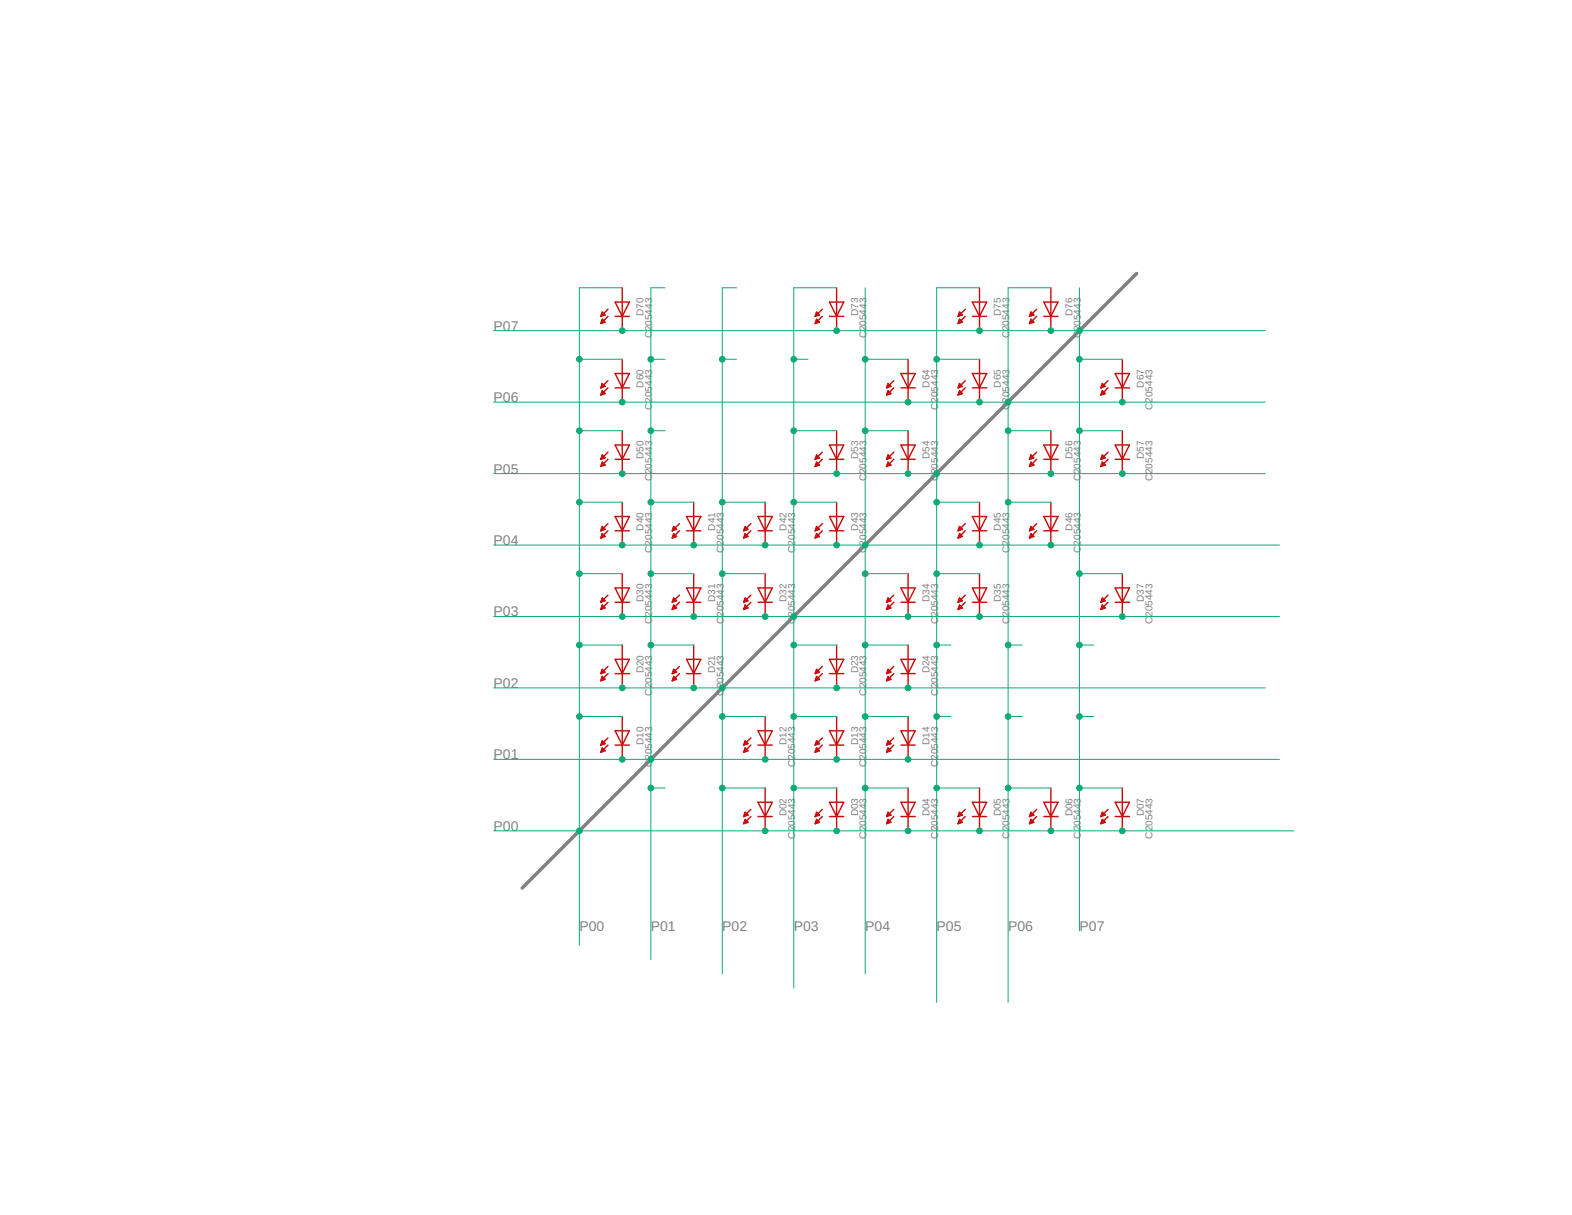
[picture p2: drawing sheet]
<svg xmlns="http://www.w3.org/2000/svg" width="279mm" height="216mm" viewBox="0 0 279 216" stroke-linecap="round" stroke-linejoin="round" font-family="sans-serif">
<path d="M202 48.6l-109.2 109.2" fill="none" stroke="#808080" stroke-width=".61"/>
<g fill="none" stroke="#c90d0c" stroke-width=".25">
<path d="M106.8 56.2h.1M106.8 57.3h.5M106.9 56h.6M106.9 57.1h.5M106.9 55.8h.4M107 56.9h.2M107 55.5h.1M107 56.7l.5 .5-.7 .3zM107.5 56l-.5-.5-.2 .7M107.5 56l-.7 .2M108.1 54.9l-1.3 1.3M108.1 56.2l-1.3 1.3"/>
<path d="M109.3 56.2h2.6M109.3 53.7h2.6l-1.3 2.5zM110.6 51.1v7.7M144.9 56.2h.1M144.9 57.3h.5M145 56h.6M145 57.1h.5M145 55.8h.4M145.1 56.9h.2M145.1 55.5h.1M145.1 55.5l.5 .5-.7 .2zM145.1 56.7l.5 .5-.7 .3z"/>
<path d="M146.2 56.2l-1.3 1.3M146.2 54.9l-1.3 1.3M147.4 56.2h2.6M147.4 53.7h2.6l-1.3 2.5zM148.7 51.1v7.7M170.3 56.2h.1M170.3 57.3h.5M170.4 56h.6M170.4 57.1h.5M170.4 55.8h.4M170.5 56.9h.2M170.5 55.5h.1"/>
<path d="M170.5 56.7l.5 .5-.7 .3zM171 56l-.5-.5-.2 .7M171 56l-.7 .2M171.6 54.9l-1.3 1.3M171.6 56.2l-1.3 1.3M172.8 56.2h2.6M172.8 53.7h2.6l-1.3 2.5zM174.1 51.1v7.7M183 56.2h.1M183 57.3h.5M183 56h.7M183.1 57.1h.5"/>
<path d="M183.1 55.8h.4M183.2 56.9h.2M183.2 55.5h.1M183.2 56.7l.5 .5-.7 .3zM183.7 56l-.7 .2M183.7 56l-.5-.5-.2 .7M184.3 56.2l-1.3 1.3M184.3 54.9l-1.3 1.3M185.5 56.2h2.5M185.5 53.7h2.5l-1.2 2.5zM186.8 51.1v7.7M106.8 68.9h.2"/>
<path d="M106.8 70h.6M106.9 68.6h.6M106.9 69.7h.5M107 68.4h.3M107 69.5h.1M107 68.2h.1M107 68.2l.5 .5-.7 .2zM107 69.4l.5 .5-.7 .3zM108.1 67.6l-1.3 1.3M108.1 68.9l-1.3 1.3M109.3 68.9h2.6M109.3 66.4h2.6l-1.3 2.5z"/>
<path d="M109.3 79.1h2.6l-1.3 2.5zM110.6 63.8v7.7M110.6 76.5v7.7M147.4 79.1h2.6l-1.3 2.5zM148.7 76.5v7.7M157.6 68.9h.2M157.6 70h.6M157.7 68.6h.6M157.7 69.7h.5M157.8 68.4h.3M157.8 69.5h.1M157.8 68.2h.1"/>
<path d="M157.8 69.4l.5 .5-.7 .3zM157.8 68.2l.5 .5-.7 .2zM158.9 67.6l-1.3 1.3M158.9 68.9l-1.3 1.3M160.1 68.9h2.6M160.1 66.4h2.6l-1.3 2.5zM160.1 79.1h2.6l-1.3 2.5zM161.4 63.8v7.7M161.4 76.5v7.7M170.3 68.9h.2M170.3 70h.6M170.4 68.6h.6"/>
<path d="M170.4 69.7h.5M170.5 68.4h.3M170.5 69.5h.1M170.5 68.2h.1M170.5 69.4l.5 .5-.7 .3zM171 68.7l-.5-.5-.2 .7M171 68.7l-.7 .2M171.6 68.9l-1.3 1.3M171.6 67.6l-1.3 1.3M172.8 68.9h2.6M172.8 66.4h2.6l-1.3 2.5zM174.1 63.8v7.7"/>
<path d="M185.5 79.1h2.5l-1.2 2.5zM186.8 76.5v7.7M195.7 68.9h.2M195.7 70h.6M195.8 68.6h.6M195.8 69.7h.5M195.8 68.4h.4M195.9 69.5h.1M195.9 68.2h.1M195.9 68.2l.5 .5-.7 .2zM195.9 69.4l.5 .5-.7 .3zM196.9 67.6l-1.2 1.3"/>
<path d="M196.9 68.9l-1.2 1.3M198.2 68.9h2.5M198.2 66.4h2.5l-1.2 2.5zM198.2 79.1h2.5l-1.2 2.5zM199.5 63.8v7.7M199.5 76.5v7.7M106.8 82.8h.1M106.8 81.5h.3M106.8 95.5h.2M106.8 94.2h.3M106.9 82.6h.6M106.9 95.3h.6"/>
<path d="M106.9 81.3h.6M106.9 94h.5M106.9 82.4h.4M107 81.1h.3M107 95.1h.3M107 93.7h.2M107 82.2h.1M107 94.8h.1M107 80.9l.5 .5-.7 .2zM107 93.6l.5 .5-.7 .2zM107 94.8l.5 .5-.7 .3zM107.5 82.6l-.5-.5-.2 .8"/>
<path d="M107.5 82.6l-.7 .3M108.1 80.3l-1.3 1.3M108.1 81.6l-1.3 1.3M108.1 93l-1.3 1.3M108.1 94.3l-1.3 1.3M109.3 81.6h2.6M109.3 94.3h2.6M109.3 91.8h2.6l-1.3 2.5zM110.6 89.2v7.7M119.5 95.5h.2M119.5 94.2h.3M119.6 95.3h.6"/>
<path d="M119.6 94h.5M119.7 95.1h.3M119.7 93.7h.2M119.7 94.8h.1M119.7 93.6l.5 .5-.7 .2zM119.7 94.8l.5 .5-.7 .3zM120.8 94.3l-1.3 1.3M120.8 93l-1.3 1.3M122 91.8h2.6l-1.3 2.5zM122 94.3h2.6M123.3 89.2v7.7M132.2 95.5h.2"/>
<path d="M132.2 94.2h.3M132.3 95.3h.6M132.3 94h.5M132.4 95.1h.3M132.4 93.7h.2M132.4 94.8h.1M132.4 93.6l.5 .5-.7 .2zM132.4 94.8l.5 .5-.7 .3zM133.5 93l-1.3 1.3M133.5 94.3l-1.3 1.3M134.7 94.3h2.6M134.7 91.8h2.6l-1.3 2.5z"/>
<path d="M136 89.2v7.7M144.9 82.8h.1M144.9 81.5h.3M144.9 95.5h.2M144.9 94.2h.3M145 82.6h.6M145 95.3h.6M145 81.3h.6M145 94h.5M145 82.4h.4M145.1 81.1h.3M145.1 95.1h.3"/>
<path d="M145.1 93.7h.2M145.1 82.2h.1M145.1 94.8h.1M145.1 80.9l.5 .5-.7 .2zM145.1 94.8l.5 .5-.7 .3zM145.1 93.6l.5 .5-.7 .2zM145.1 82.1l.5 .5-.7 .3zM146.2 94.3l-1.3 1.3M146.2 80.3l-1.3 1.3M146.2 81.6l-1.3 1.3M146.2 93l-1.3 1.3M147.4 81.6h2.6"/>
<path d="M147.4 94.3h2.6M147.4 91.8h2.6l-1.3 2.5zM148.7 89.2v7.7M157.6 82.8h.1M157.6 81.5h.3M157.7 82.6h.6M157.7 81.3h.6M157.7 82.4h.4M157.8 81.1h.3M157.8 82.2h.1M157.8 80.9l.5 .5-.7 .2zM157.8 82.1l.5 .5-.7 .3z"/>
<path d="M158.9 81.6l-1.3 1.3M158.9 80.3l-1.3 1.3M160.1 81.6h2.6M170.3 95.5h.2M170.3 94.2h.3M170.4 95.3h.6M170.4 94h.5M170.5 95.1h.3M170.5 93.7h.2M170.5 94.8h.1M170.5 93.6l.5 .5-.7 .2zM170.5 94.8l.5 .5-.7 .3z"/>
<path d="M171.6 93l-1.3 1.3M171.6 94.3l-1.3 1.3M172.8 94.3h2.6M172.8 91.8h2.6l-1.3 2.5zM174.1 89.2v7.7M183 82.8h.1M183 95.5h.2M183 81.5h.3M183 94.2h.3M183 82.6h.7M183.1 81.3h.6M183.1 95.3h.6"/>
<path d="M183.1 94h.5M183.1 82.4h.4M183.1 95.1h.4M183.2 81.1h.3M183.2 93.7h.2M183.2 82.2h.1M183.2 94.8h.1M183.2 80.9h.1M183.2 80.9l.5 .5-.7 .2M183.2 80.9l-.2 .7M183.2 93.6l.5 .5-.7 .2zM183.2 94.8l.5 .5-.7 .3z"/>
<path d="M183.7 82.6l-.5-.5-.2 .8M183.7 82.6l-.7 .3M184.3 80.3l-1.3 1.3M184.3 81.6l-1.3 1.3M184.3 93l-1.3 1.3M184.3 94.3l-1.3 1.3M185.5 81.6h2.5M185.5 94.3h2.5M185.5 91.8h2.5l-1.2 2.5zM186.8 89.2v7.7M195.7 82.8h.1M195.7 81.5h.3"/>
<path d="M195.7 82.6h.7M195.8 81.3h.6M195.8 82.4h.4M195.9 81.1h.3M195.9 82.2h.1M195.9 80.9l.5 .5-.7 .2M195.9 80.9h.1M195.9 80.9l-.2 .7M196.4 82.6l-.7 .3M196.4 82.6l-.5-.5-.2 .8M196.9 80.3l-1.2 1.3M196.9 81.6l-1.2 1.3"/>
<path d="M198.2 81.6h2.5M106.8 108.2h.3M106.8 106.8h.5M106.8 119.5h.6M106.9 108h.6M106.9 106.6h.5M106.9 119.3h.5M107 107.7h.3M107 106.4h.2M107 119.1h.2M107 106.3l.5 .5-.7 .2zM107 107.5l.5 .5-.7 .3z"/>
<path d="M107 118.9l.5 .5-.7 .3zM108.1 105.7l-1.3 1.3M108.1 107l-1.3 1.3M108.1 118.4l-1.3 1.3M108.1 119.7l-1.3 1.3M109.3 107h2.6M109.3 104.5h2.6l-1.3 2.5zM109.3 119.7h2.6M109.3 117.2h2.6l-1.3 2.5zM110.6 101.9v7.7M110.6 114.6v7.6M119.5 108.2h.3"/>
<path d="M119.5 106.8h.5M119.5 119.5h.5M119.6 108h.6M119.6 106.6h.5M119.6 119.3h.5M119.7 107.7h.3M119.7 106.4h.2M119.7 119.1h.2M119.7 106.3l.5 .5-.7 .2zM119.7 118.9l.5 .5-.7 .3zM119.7 107.5l.5 .5-.7 .3zM120.8 118.4l-1.3 1.3"/>
<path d="M120.8 119.7l-1.3 1.3M120.8 105.7l-1.3 1.3M120.8 107l-1.3 1.3M122 107h2.6M122 104.5h2.6l-1.3 2.5zM122 119.7h2.6M122 117.2h2.6l-1.3 2.5zM123.3 101.9v7.7M123.3 114.6v7.6M132.2 108.2h.3M132.2 106.8h.5M132.3 108h.6"/>
<path d="M132.3 106.6h.5M132.4 107.7h.3M132.4 106.4h.2M132.4 106.3l.5 .5-.7 .2zM132.4 107.5l.5 .5-.7 .3zM133.5 107l-1.3 1.3M133.5 105.7l-1.3 1.3M134.7 107h2.6M134.7 104.5h2.6l-1.3 2.5zM136 101.9v7.7M144.9 119.5h.5M145 119.3h.5"/>
<path d="M145.1 119.1h.2M145.1 118.9l.5 .5-.7 .3zM146.2 118.4l-1.3 1.3M146.2 119.7l-1.3 1.3M147.4 119.7h2.6M147.4 117.2h2.6l-1.3 2.5zM148.7 114.6v7.6M157.6 108.2h.3M157.6 106.8h.5M157.6 119.5h.5M157.7 108h.6M157.7 106.6h.5"/>
<path d="M157.7 119.3h.5M157.8 107.7h.3M157.8 106.4h.2M157.8 119.1h.2M157.8 106.3l.5 .5-.7 .2zM157.8 107.5l.5 .5-.7 .3zM157.8 118.9l.5 .5-.7 .3zM158.9 105.7l-1.3 1.3M158.9 107l-1.3 1.3M158.9 118.4l-1.3 1.3M158.9 119.7l-1.3 1.3M160.1 107h2.6"/>
<path d="M160.1 104.5h2.6l-1.3 2.5zM160.1 119.7h2.6M160.1 117.2h2.6l-1.3 2.5zM161.4 101.9v7.7M161.4 114.6v7.6M170.3 108.2h.3M170.3 106.8h.5M170.4 108h.6M170.4 106.6h.5M170.5 107.7h.3M170.5 106.4h.2M170.5 106.3l.5 .5-.7 .2z"/>
<path d="M170.5 107.5l.5 .5-.7 .3zM171.6 105.7l-1.3 1.3M171.6 107l-1.3 1.3M172.8 107h2.6M172.8 104.5h2.6l-1.3 2.5zM174.1 101.9v7.7M195.7 108.2h.3M195.7 106.8h.5M195.8 108h.6M195.8 106.6h.5M195.9 107.7h.3M195.9 106.4h.2"/>
<path d="M195.9 106.3l.5 .5-.7 .2zM195.9 107.5l.5 .5-.7 .3M195.9 107.5l-.2 .8M195.9 107.5h.1M196.9 105.7l-1.2 1.3M196.9 107l-1.2 1.3M198.2 107h2.5M198.2 104.5h2.5l-1.2 2.5zM199.5 101.9v7.7M106.8 120.8h.4M106.8 133.5h.5M106.8 132.2h.6"/>
<path d="M106.9 120.6h.5M106.9 133.3h.5M106.9 132h.5M107 120.4h.2M107 133.1h.2M107 131.7h.1M107 120.2l.5 .5-.7 .3zM107 131.6l.5 .5-.7 .3zM107 132.9l.5 .5-.7 .3zM108.1 131.1l-1.3 1.3M108.1 132.4l-1.3 1.3M109.3 132.4h2.6"/>
<path d="M109.3 129.9h2.6l-1.3 2.5zM110.6 127.3v7.6M119.5 120.8h.3M119.6 120.6h.5M119.7 120.4h.2M119.7 120.2l.5 .5-.7 .3zM132.2 133.5h.5M132.2 132.2h.6M132.3 133.3h.5M132.3 132h.5M132.4 133.1h.2M132.4 131.7h.1"/>
<path d="M132.4 132.9l.5 .5-.7 .3zM132.4 131.6l.5 .5-.7 .3zM133.5 131.1l-1.3 1.3M133.5 132.4l-1.3 1.3M134.7 132.4h2.6M134.7 129.9h2.6l-1.3 2.5zM136 127.3v7.6M144.9 120.8h.3M144.9 133.5h.5M144.9 132.2h.6M145 120.6h.5M145 133.3h.5"/>
<path d="M145 132h.5M145.1 120.4h.2M145.1 133.1h.2M145.1 131.7h.1M145.1 120.2l.5 .5-.7 .3zM145.1 131.6l.5 .5-.7 .3zM145.1 132.9l.5 .5-.7 .3zM146.2 131.1l-1.3 1.3M146.2 132.4l-1.3 1.3M147.4 132.4h2.6M147.4 129.9h2.6l-1.3 2.5zM148.7 127.3v7.6"/>
<path d="M157.6 120.8h.3M157.6 133.5h.5M157.6 132.2h.6M157.7 120.6h.5M157.7 133.3h.5M157.7 132h.5M157.8 120.4h.2M157.8 133.1h.2M157.8 131.7h.1M157.8 120.2l.5 .5-.7 .3zM157.8 131.6l.5 .5-.7 .3zM157.8 132.9l.5 .5-.7 .3z"/>
<path d="M158.9 131.1l-1.3 1.3M158.9 132.4l-1.3 1.3M160.1 132.4h2.6M160.1 129.9h2.6l-1.3 2.5zM161.4 127.3v7.6M132.2 145.1h.1M132.2 146.2h.6M132.3 144.8h.6M132.3 146h.5M132.3 144.6h.4M132.4 145.7h.2M132.4 144.4h.1"/>
<path d="M132.4 145.6l.5 .5-.7 .3zM132.9 144.8l-.5-.5-.2 .8M132.9 144.8l-.7 .3M133.5 143.8l-1.3 1.3M133.5 145.1l-1.3 1.3M134.7 145.1h2.6M134.7 142.6h2.6l-1.3 2.5zM136 140v7.6M144.9 145.1h.1M144.9 146.2h.5M145 144.8h.6M145 146h.5"/>
<path d="M145 144.6h.4M145.1 145.7h.2M145.1 144.4h.1M145.1 144.3l.5 .5-.7 .3zM145.1 145.6l.5 .5-.7 .3zM146.2 143.8l-1.3 1.3M146.2 145.1l-1.3 1.3M147.4 145.1h2.6M147.4 142.6h2.6l-1.3 2.5zM148.7 140v7.6M157.6 145.1h.1M157.6 146.2h.5"/>
<path d="M157.7 144.8h.6M157.7 146h.5M157.7 144.6h.4M157.8 145.7h.2M157.8 144.4h.1M157.8 145.6l.5 .5-.7 .3zM157.8 144.3l.5 .5-.7 .3zM158.9 143.8l-1.3 1.3M158.9 145.1l-1.3 1.3M160.1 145.1h2.6M160.1 142.6h2.6l-1.3 2.5zM161.4 140v7.6"/>
<path d="M170.3 145.1h.1M170.3 146.2h.5M170.4 144.8h.6M170.4 146h.5M170.4 144.6h.4M170.5 145.7h.2M170.5 144.4h.1M170.5 145.6l.5 .5-.7 .3zM171 144.8l-.5-.5-.2 .8M171 144.8l-.7 .3M171.6 143.8l-1.3 1.3M171.6 145.1l-1.3 1.3"/>
<path d="M172.8 145.1h2.6M172.8 142.6h2.6l-1.3 2.5zM174.1 140v7.6M183 145.1h.1M183 146.2h.5M183 144.8h.7M183.1 146h.5M183.1 144.6h.4M183.2 145.7h.2M183.2 144.4h.1M183.2 145.6l.5 .5-.7 .3zM183.7 144.8l-.5-.5-.2 .8"/>
<path d="M183.7 144.8l-.7 .3M184.3 143.8l-1.3 1.3M184.3 145.1l-1.3 1.3M185.5 145.1h2.5M185.5 142.6h2.5l-1.2 2.5zM186.8 140v7.6M195.7 145.1h.1M195.7 146.2h.5M195.7 144.8h.7M195.8 146h.5M195.8 144.6h.4M195.9 145.7h.2"/>
<path d="M195.9 144.4h.1M195.9 145.6l.5 .5-.7 .3zM196.4 144.8l-.5-.5-.2 .8M196.4 144.8l-.7 .3M196.9 143.8l-1.2 1.3M196.9 145.1l-1.2 1.3M198.2 145.1h2.5M198.2 142.6h2.5l-1.2 2.5zM199.5 140v7.6"/>
</g>
<g fill="none" stroke="#0dab76" stroke-width=".18">
<path d="M87.7 58.8h137.2M110.6 51.1h-7.6v116.9M118.2 51.1h-2.5v119.4M130.9 51.1h-2.5v121.9M148.7 51.1h-7.6v124.5M153.8 51.1v121.9M174.1 51.1h-7.6v127M186.8 51.1h-7.6v127M191.9 51.1v114.3M87.7 71.5h137.2M103 63.8h7.6M103 76.5h7.6"/>
<path d="M115.7 63.8h2.5M115.7 76.5h2.5M128.4 63.8h2.5M141.1 63.8h2.5M141.1 76.5h7.6M153.8 63.8h7.6M153.8 76.5h7.6M166.5 63.8h7.6M179.2 76.5h7.6M191.9 63.8h7.6M191.9 76.5h7.6M87.7 96.9h139.7"/>
<path d="M87.7 84.2h137.2M103 89.2h7.6M115.7 89.2h7.6M128.4 89.2h7.6M141.1 89.2h7.6M166.5 89.2h7.6M179.2 89.2h7.6M87.7 109.6h139.7M103 101.9h7.6M103 114.6h7.6M115.7 101.9h7.6M115.7 114.6h7.6"/>
<path d="M128.4 101.9h7.6M141.1 114.6h7.6M153.8 101.9h7.6M153.8 114.6h7.6M166.5 101.9h7.6M166.5 114.6h2.5M179.2 114.6h2.5M191.9 101.9h7.6M191.9 114.6h2.5M87.7 134.9h139.7M87.7 122.2h137.2M103 127.3h7.6"/>
<path d="M128.4 127.3h7.6M141.1 127.3h7.6M153.8 127.3h7.6M166.5 127.3h2.5M179.2 127.3h2.5M191.9 127.3h2.5M87.7 147.6h142.3M115.7 140h2.5M128.4 140h7.6M141.1 140h7.6M153.8 140h7.6M166.5 140h7.6"/>
<path d="M179.2 140h7.6M191.9 140h7.6"/>
</g>
<g fill="#0dab76" stroke="#0dab76" stroke-width=".18">
<circle cx="103" cy="147.6" r=".51"/>
<circle cx="103" cy="63.8" r=".51"/>
<circle cx="103" cy="76.5" r=".51"/>
<circle cx="103" cy="89.2" r=".51"/>
<circle cx="103" cy="101.9" r=".51"/>
<circle cx="103" cy="114.6" r=".51"/>
<circle cx="103" cy="127.3" r=".51"/>
<circle cx="136" cy="147.6" r=".51"/>
<circle cx="148.7" cy="147.6" r=".51"/>
<circle cx="161.4" cy="147.6" r=".51"/>
<circle cx="174.1" cy="147.6" r=".51"/>
<circle cx="186.8" cy="147.6" r=".51"/>
<circle cx="199.5" cy="147.6" r=".51"/>
<circle cx="115.7" cy="134.9" r=".51"/>
<circle cx="115.7" cy="63.8" r=".51"/>
<circle cx="115.7" cy="76.5" r=".51"/>
<circle cx="115.7" cy="101.9" r=".51"/>
<circle cx="115.7" cy="89.2" r=".51"/>
<circle cx="115.7" cy="114.6" r=".51"/>
<circle cx="115.7" cy="140" r=".51"/>
<circle cx="110.6" cy="134.9" r=".51"/>
<circle cx="136" cy="134.9" r=".51"/>
<circle cx="148.7" cy="134.9" r=".51"/>
<circle cx="161.4" cy="134.9" r=".51"/>
<circle cx="128.4" cy="122.2" r=".51"/>
<circle cx="128.4" cy="63.8" r=".51"/>
<circle cx="128.4" cy="89.2" r=".51"/>
<circle cx="128.4" cy="101.9" r=".51"/>
<circle cx="128.4" cy="127.3" r=".51"/>
<circle cx="128.4" cy="140" r=".51"/>
<circle cx="110.6" cy="122.2" r=".51"/>
<circle cx="123.3" cy="122.2" r=".51"/>
<circle cx="148.7" cy="122.2" r=".51"/>
<circle cx="161.4" cy="122.2" r=".51"/>
<circle cx="141.1" cy="109.6" r=".51"/>
<circle cx="141.1" cy="63.8" r=".51"/>
<circle cx="141.1" cy="76.5" r=".51"/>
<circle cx="141.1" cy="89.2" r=".51"/>
<circle cx="141.1" cy="114.6" r=".51"/>
<circle cx="141.1" cy="127.3" r=".51"/>
<circle cx="141.1" cy="140" r=".51"/>
<circle cx="110.6" cy="109.6" r=".51"/>
<circle cx="123.3" cy="109.6" r=".51"/>
<circle cx="136" cy="109.6" r=".51"/>
<circle cx="161.4" cy="109.6" r=".51"/>
<circle cx="174.1" cy="109.6" r=".51"/>
<circle cx="199.5" cy="109.6" r=".51"/>
<circle cx="153.8" cy="96.9" r=".51"/>
<circle cx="153.8" cy="63.8" r=".51"/>
<circle cx="153.8" cy="76.5" r=".51"/>
<circle cx="153.8" cy="101.9" r=".51"/>
<circle cx="153.8" cy="114.6" r=".51"/>
<circle cx="153.8" cy="127.3" r=".51"/>
<circle cx="153.8" cy="140" r=".51"/>
<circle cx="110.6" cy="96.9" r=".51"/>
<circle cx="123.3" cy="96.9" r=".51"/>
<circle cx="136" cy="96.9" r=".51"/>
<circle cx="148.7" cy="96.9" r=".51"/>
<circle cx="174.1" cy="96.9" r=".51"/>
<circle cx="186.8" cy="96.9" r=".51"/>
<circle cx="166.5" cy="84.2" r=".51"/>
<circle cx="166.5" cy="63.8" r=".51"/>
<circle cx="166.5" cy="101.9" r=".51"/>
<circle cx="166.5" cy="89.2" r=".51"/>
<circle cx="166.5" cy="114.6" r=".51"/>
<circle cx="166.5" cy="127.3" r=".51"/>
<circle cx="166.5" cy="140" r=".51"/>
<circle cx="110.6" cy="84.2" r=".51"/>
<circle cx="148.7" cy="84.2" r=".51"/>
<circle cx="161.4" cy="84.2" r=".51"/>
<circle cx="186.8" cy="84.2" r=".51"/>
<circle cx="199.5" cy="84.2" r=".51"/>
<circle cx="179.2" cy="71.5" r=".51"/>
<circle cx="179.2" cy="76.5" r=".51"/>
<circle cx="179.2" cy="89.2" r=".51"/>
<circle cx="179.2" cy="114.6" r=".51"/>
<circle cx="179.2" cy="127.3" r=".51"/>
<circle cx="179.2" cy="140" r=".51"/>
<circle cx="110.6" cy="71.5" r=".51"/>
<circle cx="161.4" cy="71.5" r=".51"/>
<circle cx="174.1" cy="71.5" r=".51"/>
<circle cx="199.5" cy="71.5" r=".51"/>
<circle cx="191.9" cy="58.8" r=".51"/>
<circle cx="191.9" cy="63.8" r=".51"/>
<circle cx="191.9" cy="114.6" r=".51"/>
<circle cx="191.9" cy="101.9" r=".51"/>
<circle cx="191.9" cy="76.5" r=".51"/>
<circle cx="191.9" cy="140" r=".51"/>
<circle cx="191.9" cy="127.3" r=".51"/>
<circle cx="110.6" cy="58.8" r=".51"/>
<circle cx="148.7" cy="58.8" r=".51"/>
<circle cx="174.1" cy="58.8" r=".51"/>
<circle cx="186.8" cy="58.8" r=".51"/>
</g>
<g font-size="2.5" fill="#808080">
<text x="87.7" y="58.8">P07</text>
<text x="87.7" y="71.5">P06</text>
<text x="87.7" y="84.2">P05</text>
<text x="87.7" y="96.9">P04</text>
<text x="87.7" y="109.5">P03</text>
<text x="87.7" y="122.2">P02</text>
<text x="87.7" y="134.9">P01</text>
<text x="87.7" y="147.6">P00</text>
<text x="103" y="165.4">P00</text>
<text x="115.7" y="165.4">P01</text>
<text x="128.4" y="165.4">P02</text>
<text x="141.1" y="165.4">P03</text>
<text x="153.8" y="165.4">P04</text>
<text x="166.5" y="165.4">P05</text>
<text x="179.2" y="165.4">P06</text>
<text x="191.9" y="165.4">P07</text>
</g>
<g font-size="1.8" fill="#808080">
<text x="114.4" y="56.2" transform="rotate(-90 114.4 56.2)">D70</text>
<text x="152.5" y="56.2" transform="rotate(-90 152.5 56.2)">D73</text>
<text x="177.9" y="56.2" transform="rotate(-90 177.9 56.2)">D75</text>
<text x="190.6" y="56.2" transform="rotate(-90 190.6 56.2)">D76</text>
<text x="115.9" y="60.1" transform="rotate(-90 115.9 60.1)">C205443</text>
<text x="154" y="60.1" transform="rotate(-90 154 60.1)">C205443</text>
<text x="179.4" y="60.1" transform="rotate(-90 179.4 60.1)">C205443</text>
<text x="192.1" y="60.1" transform="rotate(-90 192.1 60.1)">C205443</text>
<text x="114.4" y="68.9" transform="rotate(-90 114.4 68.9)">D60</text>
<text x="165.2" y="68.9" transform="rotate(-90 165.2 68.9)">D64</text>
<text x="177.9" y="68.9" transform="rotate(-90 177.9 68.9)">D65</text>
<text x="203.3" y="68.9" transform="rotate(-90 203.3 68.9)">D67</text>
<text x="115.9" y="72.8" transform="rotate(-90 115.9 72.8)">C205443</text>
<text x="166.7" y="72.8" transform="rotate(-90 166.7 72.8)">C205443</text>
<text x="179.4" y="72.8" transform="rotate(-90 179.4 72.8)">C205443</text>
<text x="204.8" y="72.8" transform="rotate(-90 204.8 72.8)">C205443</text>
<text x="114.4" y="81.6" transform="rotate(-90 114.4 81.6)">D50</text>
<text x="152.5" y="81.6" transform="rotate(-90 152.5 81.6)">D53</text>
<text x="165.2" y="81.6" transform="rotate(-90 165.2 81.6)">D54</text>
<text x="190.6" y="81.6" transform="rotate(-90 190.6 81.6)">D56</text>
<text x="203.3" y="81.6" transform="rotate(-90 203.3 81.6)">D57</text>
<text x="115.9" y="85.5" transform="rotate(-90 115.9 85.5)">C205443</text>
<text x="154" y="85.5" transform="rotate(-90 154 85.5)">C205443</text>
<text x="166.7" y="85.5" transform="rotate(-90 166.7 85.5)">C205443</text>
<text x="192.1" y="85.5" transform="rotate(-90 192.1 85.5)">C205443</text>
<text x="204.8" y="85.5" transform="rotate(-90 204.8 85.5)">C205443</text>
<text x="114.4" y="94.3" transform="rotate(-90 114.4 94.3)">D40</text>
<text x="127.1" y="94.3" transform="rotate(-90 127.1 94.3)">D41</text>
<text x="139.8" y="94.3" transform="rotate(-90 139.8 94.3)">D42</text>
<text x="152.5" y="94.3" transform="rotate(-90 152.5 94.3)">D43</text>
<text x="177.9" y="94.3" transform="rotate(-90 177.9 94.3)">D45</text>
<text x="190.6" y="94.3" transform="rotate(-90 190.6 94.3)">D46</text>
<text x="115.9" y="98.2" transform="rotate(-90 115.9 98.2)">C205443</text>
<text x="128.6" y="98.2" transform="rotate(-90 128.6 98.2)">C205443</text>
<text x="141.3" y="98.2" transform="rotate(-90 141.3 98.2)">C205443</text>
<text x="154" y="98.2" transform="rotate(-90 154 98.2)">C205443</text>
<text x="179.4" y="98.2" transform="rotate(-90 179.4 98.2)">C205443</text>
<text x="192.1" y="98.2" transform="rotate(-90 192.1 98.2)">C205443</text>
<text x="114.4" y="107" transform="rotate(-90 114.4 107)">D30</text>
<text x="127.1" y="107" transform="rotate(-90 127.1 107)">D31</text>
<text x="139.8" y="107" transform="rotate(-90 139.8 107)">D32</text>
<text x="165.2" y="107" transform="rotate(-90 165.2 107)">D34</text>
<text x="177.9" y="107" transform="rotate(-90 177.9 107)">D35</text>
<text x="203.3" y="107" transform="rotate(-90 203.3 107)">D37</text>
<text x="115.9" y="110.9" transform="rotate(-90 115.9 110.9)">C205443</text>
<text x="128.6" y="110.9" transform="rotate(-90 128.6 110.9)">C205443</text>
<text x="141.3" y="110.9" transform="rotate(-90 141.3 110.9)">C205443</text>
<text x="166.7" y="110.9" transform="rotate(-90 166.7 110.9)">C205443</text>
<text x="179.4" y="110.9" transform="rotate(-90 179.4 110.9)">C205443</text>
<text x="204.8" y="110.9" transform="rotate(-90 204.8 110.9)">C205443</text>
<text x="114.4" y="119.7" transform="rotate(-90 114.4 119.7)">D20</text>
<text x="127.1" y="119.7" transform="rotate(-90 127.1 119.7)">D21</text>
<text x="152.5" y="119.7" transform="rotate(-90 152.5 119.7)">D23</text>
<text x="165.2" y="119.7" transform="rotate(-90 165.2 119.7)">D24</text>
<text x="115.9" y="123.6" transform="rotate(-90 115.9 123.6)">C205443</text>
<text x="128.6" y="123.6" transform="rotate(-90 128.6 123.6)">C205443</text>
<text x="154" y="123.6" transform="rotate(-90 154 123.6)">C205443</text>
<text x="166.7" y="123.6" transform="rotate(-90 166.7 123.6)">C205443</text>
<text x="114.4" y="132.4" transform="rotate(-90 114.4 132.4)">D10</text>
<text x="115.9" y="136.3" transform="rotate(-90 115.9 136.3)">C205443</text>
<text x="139.8" y="132.4" transform="rotate(-90 139.8 132.4)">D12</text>
<text x="141.3" y="136.3" transform="rotate(-90 141.3 136.3)">C205443</text>
<text x="152.5" y="132.4" transform="rotate(-90 152.5 132.4)">D13</text>
<text x="154" y="136.3" transform="rotate(-90 154 136.3)">C205443</text>
<text x="165.2" y="132.4" transform="rotate(-90 165.2 132.4)">D14</text>
<text x="166.7" y="136.3" transform="rotate(-90 166.7 136.3)">C205443</text>
<text x="139.8" y="145.1" transform="rotate(-90 139.8 145.1)">D02</text>
<text x="141.3" y="149" transform="rotate(-90 141.3 149)">C205443</text>
<text x="152.5" y="145.1" transform="rotate(-90 152.5 145.1)">D03</text>
<text x="154" y="149" transform="rotate(-90 154 149)">C205443</text>
<text x="165.2" y="145.1" transform="rotate(-90 165.2 145.1)">D04</text>
<text x="166.7" y="149" transform="rotate(-90 166.7 149)">C205443</text>
<text x="177.9" y="145.1" transform="rotate(-90 177.9 145.1)">D05</text>
<text x="179.4" y="149" transform="rotate(-90 179.4 149)">C205443</text>
<text x="190.6" y="145.1" transform="rotate(-90 190.6 145.1)">D06</text>
<text x="192.1" y="149" transform="rotate(-90 192.1 149)">C205443</text>
<text x="203.3" y="145.1" transform="rotate(-90 203.3 145.1)">D07</text>
<text x="204.8" y="149" transform="rotate(-90 204.8 149)">C205443</text>
</g>
</svg>
